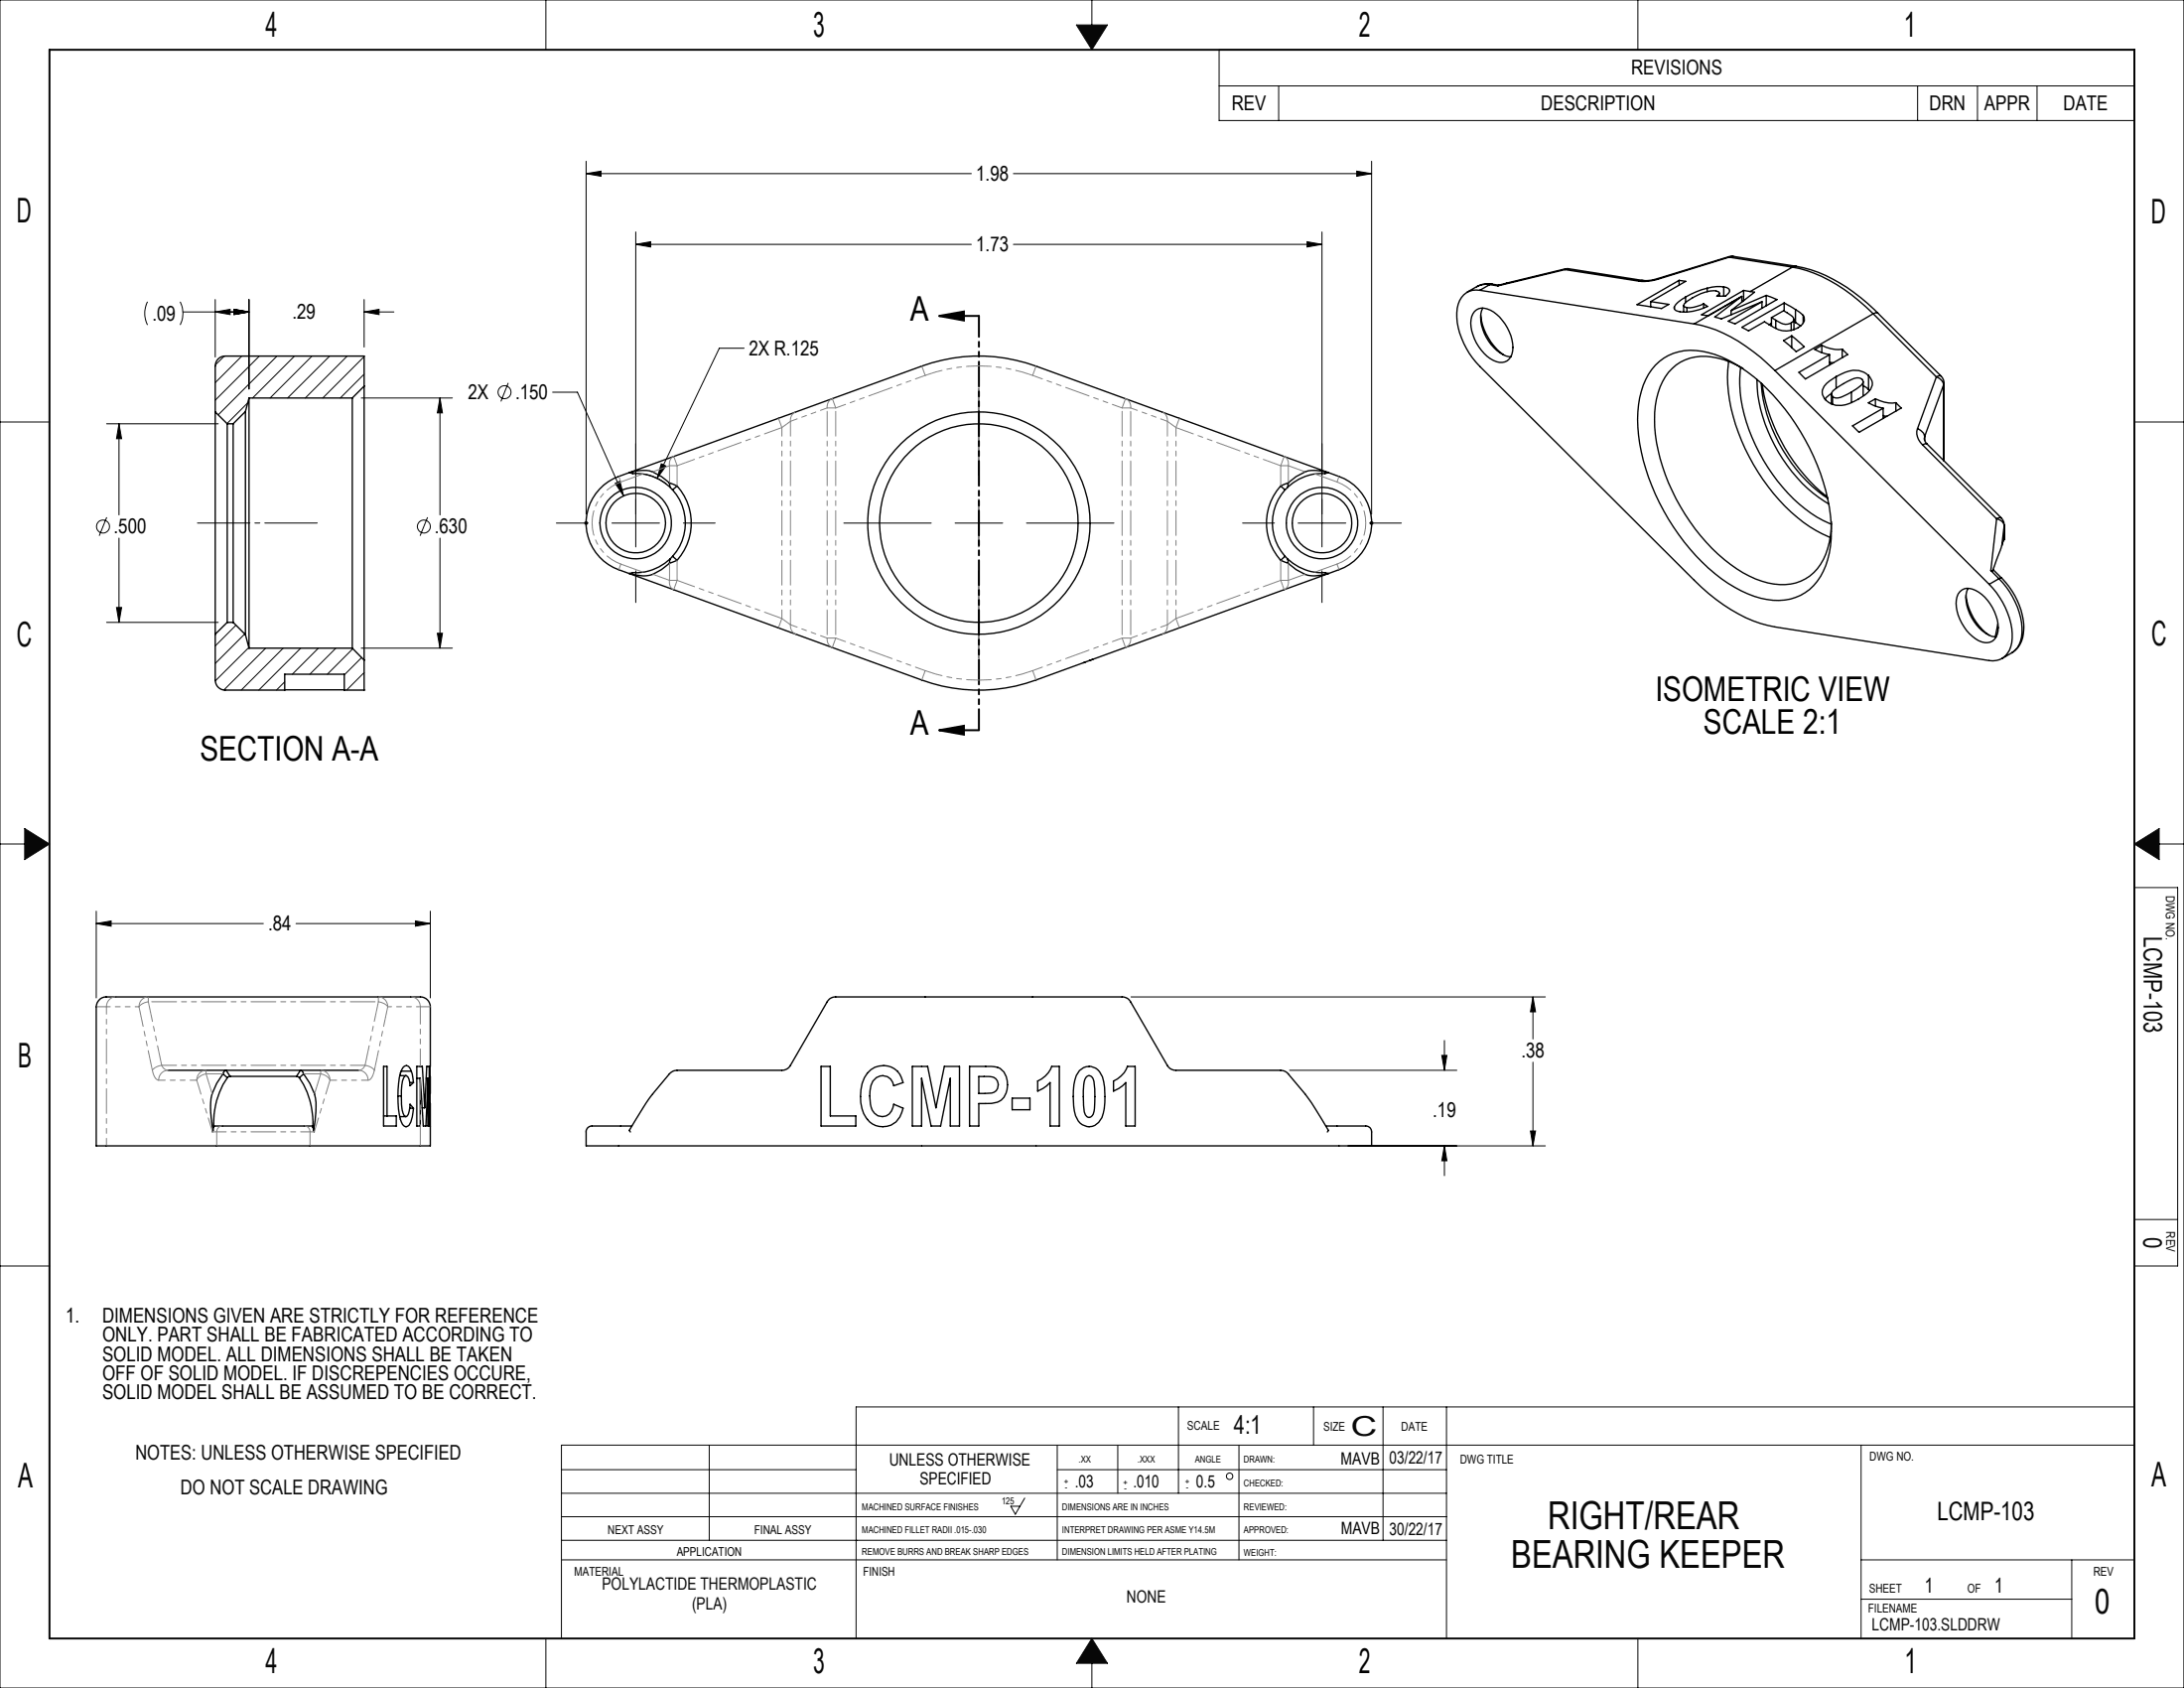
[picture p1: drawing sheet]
<svg xmlns="http://www.w3.org/2000/svg" width="559mm" height="432mm" viewBox="0 0 559 432" stroke-linecap="round" stroke-linejoin="round" font-family="sans-serif">
<g fill="none" stroke="#000" stroke-width=".25">
<path d="M270.5 369.7v29.3M286 369.7v12.3M317 369.7v29.3M143.7 399h226.4M262.2 383.2l-2.4 4.1-1.2-2h2.4"/>
<circle cx="314.6" cy="377.6" r=".82"/>
</g>
<g fill="none" stroke="#0a0605" stroke-width=".25">
<path d="M0 0h558.8v431.8h-558.8zM139.7 0v12.7M275.4 6.4h8l-4 6.3zM279.4 0v6.4M419.1 0v12.7M0 107.9h12.7M546.1 107.9h12.7M0 215.9h6.3M6.3 211.9l6.4 4-6.4 4zM546.1 215.9l6.4-4v8zM552.5 215.9h6.3M546.1 227h11.1v96.9h-11.1"/>
<path d="M546.1 312h11.1M0 323.9h12.7M301.5 359.9v22.1M336.1 359.9v9.8M353.9 359.9v34.1M370.1 359.9v59.2M546.1 359.9h-327.1v59.2M143.7 376h75.3M181.5 369.7v24.3M270.5 376h99.6M476.2 369.7v49.4M546.1 369.7h-402.4v49.4"/>
<path d="M143.7 382h226.4M143.7 394h226.4M143.7 388h226.4M476.2 399h69.9M530.1 399v20.1M139.7 419.1v12.7M279.4 419.1l4 6.4h-8zM419.1 419.1v12.7M476.2 409.1h53.9M279.4 425.5v6.3"/>
</g>
<path d="M12.7 12.7h533.4v406.4h-533.4z" fill="none" stroke="#0a0605" stroke-width=".5"/>
<path d="M275.4 6.4h8l-4 6.3zM546.1 215.9l6.4-4v8zM279.4 419.1l-4 6.4h8zM6.3 211.9v8l6.4-4z" fill-rule="evenodd" fill="#0a0605"/>
<g fill="none" stroke="#000" stroke-width=".25">
<path d="M311.9 12.7h234.2v18.1h-234.2zM311.9 22h234.2M327.2 22v8.8M490.6 22v8.8M506 22v8.8M521.2 22v8.8M150 44.4l3.8-.6v1.3zM150 41.2v90.3M150 44.4h98.5M162.7 59.3v80.6M259.3 44.4h91.6M338.2 59.3v80.6"/>
<path d="M347.1 43.8l3.8 .6-3.8 .7zM350.9 41.2v90.3M37.7 77.2a6.6 6.6 0 0 0 0 5.9M46.1 77.2a6.6 6.6 0 0 1 0 5.9M46.8 79.8h16.9M55.1 76.6v14.7M55.1 79.8l3.8-.7v1.4zM59.9 79.1l3.8 .7-3.8 .7zM63.7 76.6v22.9M93.2 76.6v12.2M93.2 79.8h7.6M93.2 79.8l3.8-.7v1.4z"/>
<path d="M162.7 62.5h85.8M162.7 62.5l3.8-.7v1.4zM259.3 62.5h78.9M334.4 61.8l3.8 .7-3.8 .7zM57.4 91.1l-2.3 2.3M61.9 91.1l-6.8 6.8M66.4 91.1l-11.3 11.3M70.9 91.1l-15.1 15M75.4 91.1l-10.8 10.7M79.8 91.1l-10.7 10.7M84.3 91.1l-10.7 10.7M88.8 91.1l-10.7 10.7"/>
<path d="M93.2 91.2l-10.6 10.6M93.2 95.7l-6.1 6.1M130 98l-1.8 4.7M190.4 89.1h-6.4l-15.9 33.2M250.4 99.3v22.3M27.3 108.4h28.5M30.4 108.4v23.3M30.4 108.4l.7 3.8h-1.3zM63.4 103l-5.3 5.4M92.4 101.8h23.3M112.6 101.8v29.9M112.6 101.8l.6 3.8h-1.3z"/>
<path d="M141.4 100.3h6.3l11.9 26.6M169.2 118.6l1.2 .6-2.3 3.1zM27.3 132.3l-1.9 4.8M30.4 137.7v21.5M109.4 132.3l-1.9 4.8M112.6 137.7v28.1M142.3 133.8h8.2M149.6 133.5l.7 .7M150 133.3v1M150.3 133.5l-.7 .7M156.6 133.8h12.1M157.4 123.6l1.2-.5 1 3.8z"/>
<path d="M165.2 121.4l1 .2a12 12 0 0 1 4.3 2.2M174.8 133.8h8.2M215.9 133.8h22.4M244.4 133.8h12.1M250.4 127.7v12.2M262.6 133.8h22.4M317.9 133.8h8.2M332.1 133.8h12.2M350.6 133.5l.7 .7M350.9 133.3v1M351.3 133.5l-.7 .7M358.6 133.8h-8.2"/>
<path d="M27.3 159.2h28.5M29.8 155.4h1.3l-.7 3.8zM60.4 159.9l-5.3 5.3M162.7 146v8.1M250.4 146v22.3M338.2 146v8.1M62.6 162.2l-7.5 7.5M63.7 165.6l-8.6 8.6M68 165.8l-10.7 10.7M72.5 165.8l-10.8 10.7M72.8 174.4l-2.1 2.1M76.9 165.8l-10.7 10.7"/>
<path d="M81.5 165.8l-6.7 6.7M85.9 165.8l-6.6 6.7M90.3 165.9l-6.6 6.6M92.4 165.8h23.3M92.5 168.2l-4.4 4.4M93.2 176.5h.1M93.2 172l-4.5 4.5M111.9 162h1.3l-.6 3.8zM24.6 233.1v22.2M24.6 236.3h42.8M24.6 236.3l3.8-.7v1.3zM75.7 236.3h34.4"/>
<path d="M106.3 235.6l3.8 .7-3.8 .6zM110.1 233.1v22.2M289.4 255h106M392.2 255v10.8M392.2 255l.7 3.8h-1.3zM330 273.8h42.7M368.9 270h1.3l-.6 3.8zM369.6 266.2v7.6M392.2 271.7v21.4M344.9 293.1h50.5M369.6 293.1v7.6M369.6 293.1l.6 3.8h-1.3z"/>
<path d="M391.6 289.3h1.3l-.7 3.8z"/>
<circle cx="129.1" cy="100.3" r="1.66"/>
<circle cx="26.3" cy="134.7" r="1.67"/>
<circle cx="108.4" cy="134.7" r="1.66"/>
</g>
<path d="M240.3 80.8l6.3-1.1v2.3zM240.3 80.8h10.1M240.3 186.8l6.3-1.1v2.2zM240.3 186.8h10.1" fill="none" stroke="#000" stroke-width=".5"/>
<path d="M250.5 80.8v106" fill="none" stroke="#000" stroke-width=".5" stroke-dasharray="6.3 1.3 1.3 1.3 1.3 1.3" stroke-dashoffset="1"/>
<path d="M50.5 133.8h30.7" fill="none" stroke="#000" stroke-width=".25" stroke-dasharray="15.2 1.3 1.3 1.3" stroke-dashoffset="1.8"/>
<g fill="#000">
<path d="M150 44.4l3.8-.6v1.3zM347.1 43.8l3.8 .6-3.8 .7z"/>
<path d="M240.3 80.8l6.3-1.1v2.3zM240.3 186.8l6.3-1.1v2.2z"/>
<path d="M111.9 162h1.3l-.6 3.8zM112.6 101.8l.6 3.8h-1.3zM29.8 155.4h1.3l-.7 3.8zM30.4 108.4l.7 3.8h-1.3zM59.9 79.1l3.8 .7-3.8 .7zM93.2 79.8l3.8-.7v1.4zM55.1 79.8l3.8-.7v1.4zM59.9 79.1l3.8 .7-3.8 .7z"/>
<path d="M392.2 255l.7 3.8h-1.3zM391.6 289.3h1.3l-.7 3.8zM368.9 270h1.3l-.6 3.8zM369.6 293.1l.6 3.8h-1.3zM162.7 62.5l3.8-.7v1.4zM334.4 61.8l3.8 .7-3.8 .7zM157.4 123.6l2.2 3.3-1-3.8zM169.2 118.6l-1.1 3.7 2.3-3.1zM24.6 236.3l3.8-.7v1.3zM106.3 235.6l3.8 .7-3.8 .6z"/>
</g>
<g fill="none" stroke="#000" stroke-width=".35">
<path d="M377.3 79.7a3.2 3.2 0 0 1 4-.4 11.5 11.5 0 0 1 5.7 10.5 3.1 3.1 0 0 1-4.9 2.4 11.5 11.5 0 0 1-5.7-10.4l.2-.8zM378.6 74.3a4.9 4.9 0 0 0-5.7 4.5 19.1 19.1 0 0 0 5.7 14.9l54.9 54.7a41.5 41.5 0 0 0 18.8 11.6l56.7 9a4.9 4.9 0 0 0 5.7-4.6 19.1 19.1 0 0 0-5.7-14.9M378.6 74.3l54.9 8.6M379.4 78.8a8.3 8.3 0 0 0 .9 7.5 9.3 9.3 0 0 0 5.9 5h.4M381.1 72.8a5.1 5.1 0 0 0-3.2 .5l-2.5 1.5M381.1 72.8l-2.5 1.5M381.1 72.8l2.2 .3M381.7 72.7a5.7 5.7 0 0 0-3.8 .6M381.7 72.7l-.6 .1M381.7 72.7l1.8 .3M400.4 68.8l-15 3.6-2.1 .7M400.4 68.8v.2"/>
<path d="M400.4 69l-17.1 4.1M400.4 69l19 2.9M401.4 68.8l19 3 2-.1 1.7-.4M401.4 68.8h-1M401.4 68.8l-1 .2M420.4 71.7l-1 .2M422.3 77.2v1.3M424.1 71.3l.2 .1M424.3 71.4l-2.6 .5h-2.3M428.4 78.6v.4M429.6 71.7l-10.7 6.2 6.2 1 1.9-1-4.7-.7M429.6 71.7l1.7 .3-9 5.2"/>
<path d="M429.6 71.7v1.2M430.8 78.1v1.7M431.3 76a6.4 6.4 0 0 0-2.9 2.6M431.3 76v1.4M431.6 78.7v1.1M435.9 77.7l1 .7a10.3 10.3 0 0 1-8.1 1l-.3-.2-.1-.6M435.9 77.7l-.8 .4a7.8 7.8 0 0 1-3.5 .6M435.9 77.7v1.1M436.8 73.7a20.8 20.8 0 0 0-5.5 2.3M436.8 73.7v.9M439.9 75v.8M441 73.4h.2a1.13 1.13 0 0 1 1.3 1.4l-1 .9-2.2 .1 .6-.8-.2-.4a6.9 6.9 0 0 0-5.6 1 6.5 6.5 0 0 0-3.3 2.5l.2 .4 .6 .2"/>
<path d="M441 73.4a9.2 9.2 0 0 0-4.2 .3M441 73.4v2.3M442.3 65.7l.1 .1M442.3 65.7l-18.2 5.6M442.4 65.8l-18.1 5.6M442.4 65.8l16.2 2.5M442.9 79.4v1.1M443.4 65.6l-1.1 .1M443.4 65.6l-1 .2M443.4 65.6l16.2 2.5M445.7 75.8l-7 5.3 1.7 .5 10.4-4.4M445.7 75.8l-12.2 7.1"/>
<path d="M445.7 75.8v1.5M446.1 74.3l1.7 .3M446.1 74.3l-10.7 6.2 1.6 .3M446.1 74.3v2.6M447.8 74.6l1.1 .2-6 4.6M450.8 77.2v1.6M451.9 75.6l2.8 1-10.8 6.3-1.7-.7 8.6-5M451.9 75.6l-9 3.8M451.9 75.6v2.6M456.5 77.5l-10.8 6.2 1.7 .9 4-2.3 1.2 .7M456.5 77.5l2.9 1.7M456.5 77.5v2.1"/>
<path d="M458.6 68.3a38.3 38.3 0 0 1 18.8 10.2l1.9 1.8M458.6 68.3l-10.8 6.3M459.4 79.2l2 1.4M459.4 79.2v3.3M459.6 68.1a39.5 39.5 0 0 1 20.8 12M459.6 68.1l-1 .2M93.2 98.8v-7.7h-35.6a2.53 2.53 0 0 0-2.5 2.5v11.8M93.2 98.8v70.1M93.2 98.8l-3.1 3M378.8 80.6a14.8 14.8 0 0 0 5.9 10.2M423.5 93.4a13.3 13.3 0 0 1 13.6-3.2 36.8 36.8 0 0 1 18.1 12.6 55.9 55.9 0 0 1 13.3 31.1 21.2 21.2 0 0 1-4.5 15.9 13.3 13.3 0 0 1-13.5 3.2 36.8 36.8 0 0 1-18.1-12.6 55.9 55.9 0 0 1-13.3-31.1 22.6 22.6 0 0 1 3.5-14.8zM433.5 82.9a37.5 37.5 0 0 1 18.8 10.2l1.8 1.7"/>
<path d="M442.3 92.5a39.8 39.8 0 0 0 4.2 22.3 48.4 48.4 0 0 0 18.1 20.9l3.7 1.8M445.4 93.9a36.6 36.6 0 0 0 4.7 21.9 41 41 0 0 0 16.3 17.3l2.2 1M445.9 94.2a18.2 18.2 0 0 0-13.5-2.6 12.6 12.6 0 0 0-8.6 10.5 38.6 38.6 0 0 0 4 23.5 46.7 46.7 0 0 0 19.8 21.8 16.2 16.2 0 0 0 13.2 1.3 12.8 12.8 0 0 0 7.3-10l.4-3.4 .1-1.9M449.5 97.1a38.8 38.8 0 0 0 10.3 25.1 32.2 32.2 0 0 0 8.1 6.7M450.6 98.1a40.2 40.2 0 0 0 17 29.4M450.9 98.3a45.9 45.9 0 0 0 16.6 28.8M453.2 81.2l3.2-1.7 .9 .5a2.73 2.73 0 0 1 1.7 1.7l-.1 .4-.6 .5M453.2 81.2l1.1 .7M453.2 82.7l-.6 .3M453.2 81.2v2.2M454.1 94.8l54.9 54.7M454.3 81.9a3.6 3.6 0 0 0 4 .7"/>
<path d="M454.3 81.9v2.1M456.4 87.1l2-1.2 3.2 2.8-2 1.3zM458.3 82.6v1.9M458.4 85.9v3M459 82.2l.4 .3M459 81.7v2.6M459.4 82.5l1.3 .9M461.4 80.6a1.89 1.89 0 0 1-.7 2.8 6.3 6.3 0 0 1-8.1-.4M461.4 80.6v2.1M466.1 88.3a8.7 8.7 0 0 0 5.2 1M466.1 88.3l-1.8 1.1 1.4 .7 2.4 .6M466.1 88.3v1.9"/>
<path d="M468.1 92.6l1 .2M468.1 90.7v2.7M469.8 96.3v3M471.3 89.3l1.4 1.4-10.8 6.2-1.6-1.7 7.8-4.5M471.3 89.3v2.2M476.7 98.7l1.4 .9M476.7 97.6v3.6M478.1 96.1a2.71 2.71 0 0 1-.2 4.3 14.2 14.2 0 0 1-6.7 3.3 4 4 0 0 1-4.9-3.9 6.5 6.5 0 0 1 3.5-3.5M478.1 96.1a5.3 5.3 0 0 0-6-.9l-2.3 1.1M478.1 99.6l.3 .3M478.1 96.1v3.5M479.3 80.3l-25.2 14.5"/>
<path d="M479.3 80.3l16.1 16.1M480.4 80.1l-.5-.1-.6 .3M480.4 80.1l16.2 16.1M495.4 96.4a2.68 2.68 0 0 1 1.9 2M495.4 96.4l-4.8 13.3M496.6 96.2a2.47 2.47 0 0 1 .8 1.8M496.6 96.2l-.5-.1-.7 .3M497.3 98.4l-4.9 13.3M497.3 98.4v19.4M497.4 98l-.1 .4M497.4 98v19.9M55.1 105.4v56.8"/>
<path d="M55.1 105.4l3 3M58.1 108.4v50.8M58.1 108.4h1.6M59.7 108.4v50.8M62.8 105.3v57M62.8 105.3l-3.1 3.1M63.7 101.8v64M63.7 101.8h26.4M63.7 101.8l-.9 3.5M90.1 101.8v64M468.6 100.8v2.5M468.6 100.6l-1.7 1.5"/>
<path d="M468.9 101.4v2M473.7 100.3l2.5-1.8a1.12 1.12 0 0 0 .2-1.4 1.12 1.12 0 0 0-1.3-.4l-2.4 .9a10.7 10.7 0 0 0-4 2.9l-.1 .4 .3 .5M473.7 100.3l-1.1 .6a4.4 4.4 0 0 1-3.3 .8l-.4-.3M473.7 100.3v2.7M479.8 102a8.7 8.7 0 0 0 5.3 1M479.8 102l-1.8 1 1.5 .8 2.3 .6M479.8 102v1.9M481.8 106.3l1 .2M481.8 104.4v2.7M485.1 103l1.3 1.4-10.7 6.2-1.7-1.7 7.8-4.5M485.1 103v2.2M490.6 109.7a4 4 0 0 0 1.3 4.1"/>
<path d="M490.6 109.7a2.72 2.72 0 0 1 1.8 2M491.9 113.8l19 18.9M492.4 112.3l.2 .7 .5 .6M492.4 111.7l-.1 .6M492.4 111.7v.9M493.1 113.6l-.6-.1-.6 .3M493.1 113.6l19 18.9M161 120.9a9.2 9.2 0 0 1 10.3 2.6M161 120.9l.9 .2a12.6 12.6 0 0 1 9.5 3.5M161.3 120.8l-.3 .1M171.3 123.5l1.9 .8M171.3 123.5l.1 1.1"/>
<path d="M171.4 124.6l.7 .7M172.1 125.3a12.7 12.7 0 0 1 0 17M173.2 124.3a14.3 14.3 0 0 1 0 19M173.2 124.3l-1.1 1M327.7 124.3a14.3 14.3 0 0 0 0 19M327.7 124.3l1.1 1M328.8 125.3a12.8 12.8 0 0 0 0 17M329.5 124.6l-.7 .7M329.6 123.5l-1.9 .8M329.6 123.5l-.1 1.1M339.6 120.8l-74.5-27.1a42.5 42.5 0 0 0-29.3 0l-77.5 28.2a12.7 12.7 0 0 0-8.4 11.9 12.7 12.7 0 0 0 8.4 11.9l77.5 28.3a42.5 42.5 0 0 0 29.3 0l74.5-27.2M339.6 120.8l.3 .1"/>
<path d="M339.6 120.8a16.3 16.3 0 0 1 7.9 4.3 12.7 12.7 0 0 1-4.9 20.6l-3 1.1M339.9 120.9l-.9 .2a12.7 12.7 0 0 0-9.5 3.5M339.9 120.9l-2.9-.5a7.1 7.1 0 0 0-5.4 1.5l-2 1.6M510.9 132.7a2.21 2.21 0 0 1 1.9 1.7l-.6 5.1M510.9 132.7l-1.5 13.2M512.1 132.5l.6 1.1 .1 .7v3.7M512.1 132.5l-.6-.1-.6 .3M512.2 139.5l-2.4 6.5-.4-.1M512.8 138l-.6 1.5M512.8 138l-.3 .4M58.1 159.2l-3 3M58.1 159.2h1.6"/>
<path d="M59.7 159.2l3.1 3.1M161 146.7l.3 .1M171.3 144.1l-2 1.6a8.3 8.3 0 0 1-8.3 1M171.4 143a12.7 12.7 0 0 1-9.5 3.5l-.9 .2M171.4 143l-.1 1.1M172.1 142.3l-.7 .7M172.1 142.3l1.1 1M173.2 143.3l-1.9 .8M327.7 143.3l1.9 .8M328.8 142.3l.7 .7M328.8 142.3l-1.1 1M329.5 143a12.6 12.6 0 0 0 9.5 3.5l.9 .2"/>
<path d="M329.5 143l.1 1.1M329.6 144.1l2 1.6a8.6 8.6 0 0 0 8.3 1M339.9 146.7l-.3 .1M501.4 151.4a3.1 3.1 0 0 1 4.1-.4 11.5 11.5 0 0 1 5.7 10.5 3.1 3.1 0 0 1-4.9 2.4 11.6 11.6 0 0 1-5.7-10.4l.4-1.6zM503 152.3a14.5 14.5 0 0 0 5.9 10.2M503.6 150.5a8.3 8.3 0 0 0 .8 7.4 9.1 9.1 0 0 0 6 5h.3M509.4 145.9l2.1 2.1M509.9 145.7l2.3 2.2M511.1 159.6l-.6 3.3M511.5 148a18.8 18.8 0 0 1 5.7 14.9 5.4 5.4 0 0 1-2.5 4.1l-2.5 1.5M511.5 148l-2.5 1.5M512.2 147.9a18.9 18.9 0 0 1 5.6 13.1 6.6 6.6 0 0 1-3.1 6"/>
<path d="M512.2 147.9l-.7 .1M55.1 162.2v11.8a2.53 2.53 0 0 0 2.5 2.5h15.2v-4h15.3v4h5.1v-7.6M62.8 162.3l.9 3.5M63.7 165.8h26.4M72.8 176.5h15.3M90.1 165.8l3.1 3.1M277.8 169.3l-.6 .2M279.6 168.7l-.9 .3M43 273.8h14.9M57 274.7a14.6 14.6 0 0 0-2.7 12.9l.2 1.6M57 274.7l1.2 1M57.9 273.8l-.5 .2-.4 .7"/>
<path d="M57.9 273.8h19M57.9 273.8l1 1.5M58.2 275.7a20.8 20.8 0 0 0-3.5 12.7l-.2 .8M58.9 275.3l-.7 .4M58.9 275.3h16.9M75.8 275.3l.8 .4M76.6 275.7a20.8 20.8 0 0 1 3.4 12.7l.2 .8M76.9 273.8l.4 .2 .4 .7M76.9 273.8h14.9M76.9 273.8l-1.1 1.5M77.7 274.7a12.4 12.4 0 0 1 3.1 9.7l-.6 4.8M77.7 274.7l-1.1 1"/>
<path d="M102.3 275.2h1.6M102.7 274h2.5M103.9 275.2h-.3a5.5 5.5 0 0 0-.9 3.8v1.4M103.9 275.2a2.62 2.62 0 0 1 1 2.5l.9-.8M104.8 276.9h1M105.2 274l.6 2.9M105.2 274a1.64 1.64 0 0 0-1.2-1.4 2.02 2.02 0 0 0-1.6 1.9 25.4 25.4 0 0 0 .3 12.5 1.15 1.15 0 0 0 .7 1.1 1.15 1.15 0 0 0 1.3-.3 9.8 9.8 0 0 0 1.1-4.3M106.6 275.8h.9v12.2h-.9v-15.2h1.5l.6 10.6M109 275.8h.5M109.5 275.8l-.5 12.2h-.7l-.8-12M109.5 275.8v12.2h.3v-15.2h-.6l-.5 10.6M110 272.8l.1-15.2a2.72 2.72 0 0 0-3.4-2.6h-77.1a7.2 7.2 0 0 0-3.8 .4l-.4 .4a2.54 2.54 0 0 0-.8 1.8v35.5h85.5l-.1-10.8"/>
<path d="M110 272.8l.1 15.2M110 272.8h.1M110 275.4v4.3M210.1 272.8h2.3v12.7h6.6v2.5h-8.9zM221.9 274.5a5.2 5.2 0 0 1 5.4-1.8 5.2 5.2 0 0 1 3.8 4.2l-2.4 .8a2.94 2.94 0 0 0-2.9-2.5 2.94 2.94 0 0 0-3 2.5 8.3 8.3 0 0 0 .9 7.1 2.74 2.74 0 0 0 2.8 .7 2.74 2.74 0 0 0 2-2.1l.2-.9 2.4 1a5.3 5.3 0 0 1-5.2 4.7 5.3 5.3 0 0 1-5.3-4.6 11.2 11.2 0 0 1 1.3-9.1zM233.4 272.8h3.9l2.2 10.6 2.1-10.6h3.9v15.2h-2.4v-12.2l-2.4 12.2h-2.5l-2.4-12.2v12.2h-2.4zM248.1 272.8h4.1a7.4 7.4 0 0 1 3.7 .5 5.6 5.6 0 0 1 1.5 6.3 3.8 3.8 0 0 1-3.7 2.7h-3.3v5.7h-2.3zM250.4 275.4h1.4a3.3 3.3 0 0 1 3.4 1.1 2.13 2.13 0 0 1-1.4 3.1l-3.4 .1zM269.1 272.8h1.9v15.2h-2.3v-11.1l-1.9 1.5-1.3 .7v-2.6a6.7 6.7 0 0 0 3.6-3.7zM276.2 273.9a3.5 3.5 0 0 1 5.9 1.6 19.6 19.6 0 0 1-.2 10.4 3.5 3.5 0 0 1-3.5 2.3 3.5 3.5 0 0 1-3.2-2.8 19.7 19.7 0 0 1 .2-10.3zM278.2 275.3a1.01 1.01 0 0 1 1.4 .6 23 23 0 0 1 .1 9.1 1.06 1.06 0 0 1-.9 .8 1.06 1.06 0 0 1-1.1-.6 19.3 19.3 0 0 1-.4-7.7 2.8 2.8 0 0 1 .9-2.2zM288.5 272.8h1.9v15.2h-2.4v-11.1l-1.8 1.5-1.3 .7v-2.6a6.8 6.8 0 0 0 3.6-3.7z"/>
<path d="M54.5 289.2l-.1 .4M79.9 288h-25.1l-.1 .3M80.2 289.2l.2 .4M98.1 285.5h3.3v2.5h-3.3v-15.2h.9v12.7M101.8 280.4h.9M102.3 285.6h1.6M102.7 280.4l.2 3.6 .5 1.4 .5 .2M104.8 283.5h1M105.8 283.5l-.9-1a6.2 6.2 0 0 1-.7 3l-.3 .1M108 283.4h.7M161.3 289.6l-.3-.4 3.6-6a51.6 51.6 0 0 1 6.7-8.5 2.63 2.63 0 0 1 1.9-.9h26.8a2.49 2.49 0 0 0 2.2-1.3l9.4-16.2a2.38 2.38 0 0 1 2.2-1.3h73.3a2.38 2.38 0 0 1 2.2 1.3l9.4 16.2a2.4 2.4 0 0 0 2.2 1.3h26.8a2.48 2.48 0 0 1 1.9 .9 57.5 57.5 0 0 1 6.7 8.5l3.6 6-.3 .4M161.7 288h-8.9a2.85 2.85 0 0 0-2.6 .7l-.2 .5v3.9h200.9v-3.5a1.7 1.7 0 0 0-2.2-1.6h-9.5"/>
<path d="M259 280.9h4.5v3h-4.5z"/>
<circle cx="162.6" cy="133.8" r="9.2"/>
<circle cx="162.7" cy="133.8" r="7.6"/>
<circle cx="250.4" cy="133.8" r="25.4"/>
<circle cx="250.5" cy="133.8" r="28.5"/>
<circle cx="338.2" cy="133.8" r="7.6"/>
<circle cx="338.3" cy="133.8" r="9.1"/>
</g>
<path d="M264.2 96a40.2 40.2 0 0 0-27.5 0M236.7 171.6a40.2 40.2 0 0 0 27.5 0" fill="none" stroke="#808080" stroke-width=".25" stroke-dasharray="6.3 1.3 1.3 1.3 1.3 1.3" stroke-dashoffset="1.8"/>
<g fill="none" stroke="#808080" stroke-width=".25" stroke-dasharray="6.3 1.3 1.3 1.3 1.3 1.3">
<path d="M236.7 96l-.8-2.4M264.2 96l.9-2.4M171.3 119.1h1.9M171.3 119.1l-4.3 1.6M172.4 116.7l.8 2.4M172.4 116.7a2.08 2.08 0 0 0-1.1 2.4M173.2 119.1v5.2M200.1 109.4l2.2-1.6M200.1 109.4l-.9-2.4M202.3 107.8a2.23 2.23 0 0 1 1.3-2.4M211.6 104.4a2.23 2.23 0 0 1 1.4-2.4M211.6 104.4h2.2"/>
<path d="M213.8 104.4l-.8-2.4M287.1 104.4l.9-2.4M287.1 104.4h2.2M289.3 104.4a2.23 2.23 0 0 0-1.3-2.4M298.7 107.8a2.23 2.23 0 0 0-1.3-2.4M298.7 107.8l2.2 1.6M300.9 109.4l.9-2.4M327.7 119.1h1.9M327.7 119.1l.9-2.4M329.6 119.1v4.4M329.6 119.1a2.08 2.08 0 0 0-1-2.4M158.3 121.9l.5 1.4"/>
<path d="M164.5 121.2l-5.7 2.1M171.3 123.5v-4.4M327.7 124.3v-5.2M333.9 120.7l-4.3-1.6M342.1 123.3l-5.7-2.1M342.6 121.9l-.5 1.4M158.3 145.7l.5-1.4M158.8 144.3l5.7 2.1M167 146.9l4.3 1.6M171.3 148.5v-4.4M171.3 148.5a2.08 2.08 0 0 0 1.1 2.3M173.2 143.3v5.2"/>
<path d="M173.2 148.5h-1.9M173.2 148.5l-.8 2.3M200.1 158.2l2.2 1.6M200.1 158.2l-.9 2.4M298.7 159.8l2.2-1.6M327.7 148.5v-5.2M328.6 150.8l-.9-2.3M328.6 150.8a2.08 2.08 0 0 0 1-2.3M329.6 148.5h-1.9M329.6 144.1v4.4M329.6 148.5l4.3-1.6M336.4 146.4l5.7-2.1"/>
<path d="M342.6 145.7l-.5-1.4M203.6 162.2a2.23 2.23 0 0 1-1.3-2.4M211.6 163.2h2.2M213 165.6l.8-2.4M213 165.6a2.23 2.23 0 0 1-1.4-2.4M235.9 173.9l.8-2.3M265.1 173.9l-.9-2.3M287.1 163.2h2.2M288 165.6a2.23 2.23 0 0 0 1.3-2.4M288 165.6l-.9-2.4M297.4 162.2a2.23 2.23 0 0 0 1.3-2.4M301.8 160.6l-.9-2.4"/>
<path d="M27.2 257.5h-2.5M29.6 255a2.47 2.47 0 0 0-2.4 2.5M38 256.3a3.4 3.4 0 0 0-2.4 1.2M38 255a2.47 2.47 0 0 0-2.4 2.5M38 256.3v-1.3M96.8 256.3v-1.3M99.2 257.5a3.4 3.4 0 0 0-2.4-1.2M99.2 257.5a2.47 2.47 0 0 0-2.4-2.5M107.5 257.5a2.47 2.47 0 0 0-2.3-2.5M110.1 257.5h-2.6M39 273.8l.2 .7a2.29 2.29 0 0 0 1.4 1.8M41.4 272.5a3.4 3.4 0 0 0-2.4 1.3"/>
<path d="M43 273.8a2.47 2.47 0 0 0-2.4 2.5M43 273.8a1.79 1.79 0 0 1-1.6-1.3M50.3 276.3a3.1 3.1 0 0 1 2.4-1.6M50.3 276.3a2.47 2.47 0 0 1 2.4-2.5M52.7 274.7l1.6 5.1M52.7 274.7v-.9M57.1 274.7h-4.4M80.5 279.8l1.5-5.1M82 274.7a3.1 3.1 0 0 1 2.4 1.6M82 274.7h-4.3M82 273.8a2.47 2.47 0 0 1 2.4 2.5M82 273.8v.9"/>
<path d="M91.8 273.8a2.47 2.47 0 0 1 2.4 2.5M91.8 273.8a1.79 1.79 0 0 0 1.6-1.3M94.2 276.3a2.71 2.71 0 0 0 1.6-2.5M95.8 273.8a3.4 3.4 0 0 0-2.4-1.3M55.5 293.1v-3.6M55.5 289.5a1.48 1.48 0 0 1 1.4-1.5M55.5 289.5h-1.1M79.3 293.1v-3.6M79.3 289.5a1.48 1.48 0 0 0-1.4-1.5M80.4 289.5h-1.1"/>
</g>
<path d="M236.7 96l-22.9 8.4M287.1 104.4l-22.9-8.4M213.8 163.2l22.9 8.4M264.2 171.6l22.9-8.4" fill="none" stroke="#808080" stroke-width=".25" stroke-dasharray="6.3 1.3 1.3 1.3 1.3 1.3" stroke-dashoffset="3.7"/>
<path d="M213.8 104.4v58.8M289.3 104.4v58.8M211.6 163.2v-58.8M287.1 163.2v-58.8M96.8 256.3h-58.8" fill="none" stroke="#808080" stroke-width=".25" stroke-dasharray="6.3 1.3 1.3 1.3 1.3 1.3" stroke-dashoffset="-.9"/>
<path d="M211.6 104.4l-9.3 3.4M298.7 107.8l-9.4-3.4M202.3 159.8l9.3 3.4M289.3 163.2l9.4-3.4" fill="none" stroke="#808080" stroke-width=".25" stroke-dasharray="6.3 1.3 1.3 1.3 1.3 1.3" stroke-dashoffset="4.5"/>
<path d="M202.3 107.8v52M298.7 159.8v-52M41.4 272.5h52M84.4 276.3l-4 13.2M54.4 289.5l-4.1-13.2" fill="none" stroke="#808080" stroke-width=".25" stroke-dasharray="6.3 1.3 1.3 1.3 1.3 1.3" stroke-dashoffset="2.6"/>
<path d="M300.9 109.4v48.8M200.1 158.2v-48.8" fill="none" stroke="#808080" stroke-width=".25" stroke-dasharray="6.3 1.3 1.3 1.3 1.3 1.3" stroke-dashoffset="4.2"/>
<path d="M200.1 109.4l-26.9 9.7M327.7 119.1l-26.8-9.7M173.2 148.5l26.9 9.7M300.9 158.2l26.8-9.7" fill="none" stroke="#808080" stroke-width=".25" stroke-dasharray="6.3 1.3 1.3 1.3 1.3 1.3" stroke-dashoffset="1.6"/>
<path d="M158.8 123.3a11.2 11.2 0 0 0-7.3 10.5 11.2 11.2 0 0 0 7.3 10.5M342.1 144.3a11.2 11.2 0 0 0 7.3-10.5 11.2 11.2 0 0 0-7.3-10.5" fill="none" stroke="#808080" stroke-width=".25" stroke-dasharray="6.3 1.3 1.3 1.3 1.3 1.3" stroke-dashoffset="2.2"/>
<path d="M79.3 289.5h-23.8" fill="none" stroke="#808080" stroke-width=".25" stroke-dasharray="6.3 1.3 1.3 1.3 1.3 1.3" stroke-dashoffset="3.9"/>
<path d="M27.2 293.1v-35.6" fill="none" stroke="#808080" stroke-width=".25" stroke-dasharray="6.3 1.3 1.3 1.3 1.3 1.3" stroke-dashoffset="4.4"/>
<path d="M35.6 257.5h-8.4M107.5 257.5h-8.3" fill="none" stroke="#808080" stroke-width=".25" stroke-dasharray="6.3 1.3 1.3 1.3 1.3 1.3" stroke-dashoffset="5.4"/>
<path d="M38 256.3l3.4 16.2M99.2 257.5l-3.4 16.3M39 273.8l-3.4-16.3M93.4 272.5l3.4-16.2" fill="none" stroke="#808080" stroke-width=".25" stroke-dasharray="6.3 1.3 1.3 1.3 1.3 1.3" stroke-dashoffset="1.2"/>
<path d="M50.3 276.3h-9.7M94.2 276.3h-9.8" fill="none" stroke="#808080" stroke-width=".25" stroke-dasharray="6.3 1.3 1.3 1.3 1.3 1.3" stroke-dashoffset="4.6"/>
<path d="M107.5 293.1v-17.1" fill="none" stroke="#808080" stroke-width=".25" stroke-dasharray="6.3 1.3 1.3 1.3 1.3 1.3" stroke-dashoffset="1"/>
<path d="M107.5 272.8v-15.3" fill="none" stroke="#808080" stroke-width=".25" stroke-dasharray="6.3 1.3 1.3 1.3 1.3 1.3" stroke-dashoffset="1.9"/>
<g font-size="9.9" fill="#0a0605">
<text x="396.1" y="391.2">RIGHT/REAR</text>
<text x="386.7" y="401.1">BEARING KEEPER</text>
</g>
<g font-size="8.7" fill="#0a0605">
<text x="68" y="9.4">4</text>
<text x="208.1" y="9.3">3</text>
<text x="347.7" y="9.3">2</text>
<text x="487.1" y="9.4">1</text>
<text x="4.3" y="57">D</text>
<text x="550.4" y="57.2">D</text>
<text x="4.3" y="165.3">C</text>
<text x="550.5" y="165.1">C</text>
<text x="4.6" y="273.1">B</text>
<text x="4.6" y="380.6">A</text>
<text x="550.5" y="380.4">A</text>
<text x="536" y="412.8">0</text>
<text x="67.9" y="428">4</text>
<text x="208.1" y="428">3</text>
<text x="487.3" y="428.1">1</text>
</g>
<g font-size="8.7">
<text x="232.9" y="82">A</text>
<text x="423.5" y="179.4">ISOMETRIC VIEW</text>
<text x="232.9" y="188">A</text>
<text x="435.8" y="187.6">SCALE 2:1</text>
<text x="51.2" y="194.5">SECTION A-A</text>
<text x="347.7" y="428.1">2</text>
</g>
<text font-size="7" fill="#0a0605" x="345.7" y="367.2">C</text>
<g font-size="6.5" fill="#0a0605">
<text x="548.5" y="239.5" transform="rotate(90 548.5 239.5)">LCMP-103</text>
<text x="548.4" y="316.4" transform="rotate(90 548.4 316.4)">0</text>
<text x="315.7" y="366.7">4:1</text>
</g>
<text font-size="6.5" x="495.7" y="388.9">LCMP-103</text>
<g font-size="5.2">
<text x="417.3" y="19.1">REVISIONS</text>
<text x="315.1" y="28.2">REV</text>
<text x="394.3" y="28.2">DESCRIPTION</text>
<text x="493.7" y="28.2">DRN</text>
<text x="507.7" y="28.2">APPR</text>
<text x="527.9" y="28.2">DATE</text>
<text x="249.7" y="46.2">1.98</text>
<text x="249.7" y="64.3">1.73</text>
<text x="38.9" y="81.9">.09</text>
<text x="74.8" y="81.6">.29</text>
<text x="191.6" y="90.9">2X R.125</text>
<text x="119.8" y="102.1">2X</text>
<text x="131.9" y="102.1">.150</text>
<text x="29.1" y="136.5">.500</text>
<text x="111.2" y="136.5">.630</text>
<text x="68.6" y="238">.84</text>
<text x="389.3" y="270.5">.38</text>
<text x="366.6" y="285.8">.19</text>
<text x="16.8" y="338.3">1.</text>
<text x="26.2" y="338.4">DIMENSIONS GIVEN ARE STRICTLY FOR REFERENCE</text>
<text x="26.2" y="343.3">ONLY. PART SHALL BE FABRICATED ACCORDING TO</text>
<text x="26.2" y="348.2">SOLID MODEL. ALL DIMENSIONS SHALL BE TAKEN</text>
<text x="26.2" y="353.1">OFF OF SOLID MODEL. IF DISCREPENCIES OCCURE,</text>
<text x="26.2" y="358">SOLID MODEL SHALL BE ASSUMED TO BE CORRECT.</text>
<text x="492.5" y="407.3">1</text>
<text x="510.3" y="407.3">1</text>
</g>
<g font-size="5.2" fill="#0a0605">
<text x="34.6" y="373.4">NOTES: UNLESS OTHERWISE SPECIFIED</text>
<text x="46.2" y="382.3">DO NOT SCALE DRAWING</text>
</g>
<g font-size="4.4">
<text x="227.5" y="374.8">UNLESS OTHERWISE</text>
<text x="343" y="374.6">MAVB</text>
<text x="235.3" y="379.6">SPECIFIED</text>
<text x="275" y="380.5">.03</text>
<text x="290" y="380.5">.010</text>
<text x="306.1" y="380.6">0.5</text>
<text x="343.1" y="392.5">MAVB</text>
</g>
<g font-size="4.4" fill="#0a0605">
<text x="355.5" y="374.5">03/22/17</text>
<text x="355.5" y="392.6">30/22/17</text>
<text x="154" y="406.6">POLYLACTIDE THERMOPLASTIC</text>
<text x="177" y="411.7">(PLA)</text>
<text x="288.3" y="409.9">NONE</text>
<text x="479" y="417">LCMP-103.SLDDRW</text>
</g>
<g font-size="3.1">
<text x="554.2" y="229.1" transform="rotate(90 554.2 229.1)">DWG NO.</text>
<text x="554.2" y="315.1" transform="rotate(90 554.2 315.1)">REV</text>
<text x="358.5" y="366">DATE</text>
<text x="373.6" y="374.5">DWG TITLE</text>
<text x="478.4" y="373.7">DWG NO.</text>
<text x="155.5" y="392.4">NEXT ASSY</text>
<text x="193" y="392.4">FINAL ASSY</text>
<text x="173.2" y="398">APPLICATION</text>
<text x="146.9" y="403.1">MATERIAL</text>
<text x="220.9" y="403.2">FINISH</text>
<text x="478.2" y="407.4">SHEET</text>
<text x="503.4" y="407.4">OF</text>
<text x="535.6" y="403.2">REV</text>
<text x="478" y="412.6">FILENAME</text>
</g>
<g font-size="3.1" fill="#0a0605">
<text x="303.8" y="365.9">SCALE</text>
<text x="338.7" y="365.9">SIZE</text>
</g>
<g font-size="2.4">
<text x="276" y="374.1">.XX</text>
<text x="291.1" y="374.1">.XXX</text>
<text x="305.8" y="374.1">ANGLE</text>
<text x="318.3" y="374.1">DRAWN:</text>
<text x="272.2" y="379.8">+</text>
<text x="272.5" y="381.2">-</text>
<text x="287.4" y="380">+</text>
<text x="287.7" y="381.4">-</text>
<text x="303.2" y="379.8">+</text>
<text x="303.5" y="381.2">-</text>
<text x="318.3" y="380.2">CHECKED:</text>
<text x="220.5" y="386.2">MACHINED SURFACE FINISHES</text>
<text x="256.3" y="384.7">125</text>
<text x="271.8" y="386.2">DIMENSIONS ARE IN INCHES</text>
<text x="318.3" y="386.2">REVIEWED:</text>
<text x="220.5" y="392.3">MACHINED FILLET RADII .015-.030</text>
<text x="271.8" y="392.3">INTERPRET DRAWING PER ASME Y14.5M</text>
<text x="318.3" y="392.3">APPROVED:</text>
<text x="220.5" y="397.8">REMOVE BURRS AND BREAK SHARP EDGES</text>
<text x="271.8" y="397.8">DIMENSION LIMITS HELD AFTER PLATING</text>
<text x="318.3" y="398">WEIGHT:</text>
</g>
</svg>
